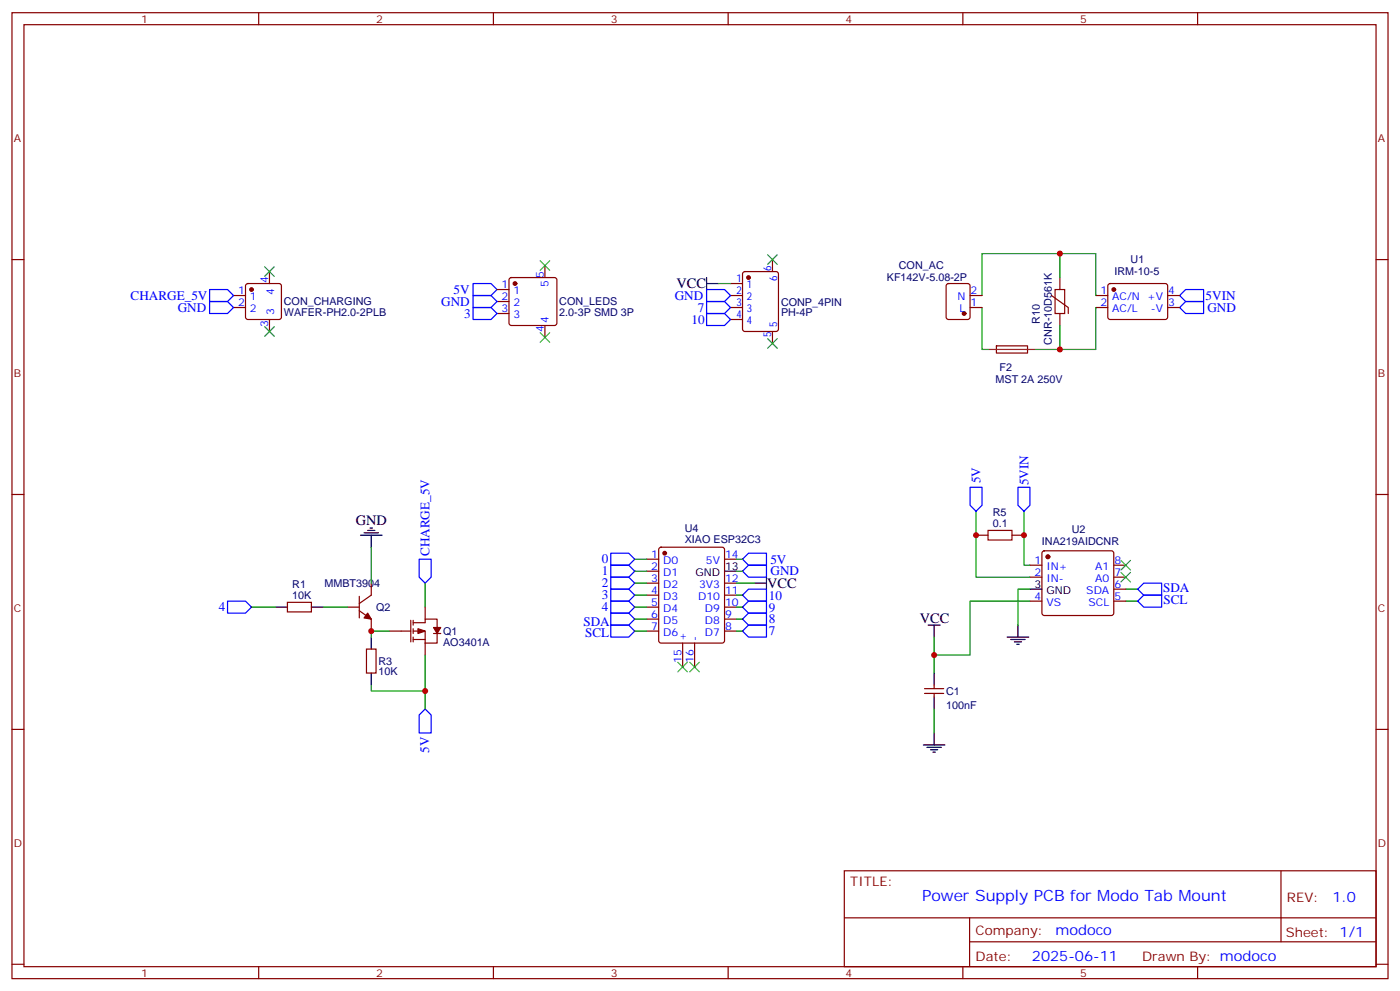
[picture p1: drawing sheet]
<svg xmlns="http://www.w3.org/2000/svg" width="412mm" height="292mm" viewBox="0 0 412 292" stroke-linecap="round" stroke-linejoin="round" font-family="sans-serif">
<g fill="none" stroke="#870000" stroke-width=".35">
<path d="M3.5 3.7h405.4v284.4h-405.4zM7.1 7.3h398.2v277.3h-398.2zM76.2 3.7v3.6M145.3 3.7v3.6M214.5 3.7v3.6M283.6 3.7v3.6M352.8 3.7v3.6M3.5 76.4h3.6M79.4 79.9v3.6M160.5 78.2v3.5M227.5 76.4v3.5M405.3 76.4h3.6"/>
<path d="M68.8 87h3.5M68.8 90.5h3.5M72.6 83.7l.4-.2h9.2l.5 .2 .2 .5v9.1l-.2 .5-.5 .3h-9.2l-.5-.3-.2-.5v-9.1zM79.4 94.1v3.5M146.4 85.2h3.5M146.4 88.8h3.5M146.4 92.3h3.5M150.2 81.9l.4-.2h12.7l.5 .2 .2 .5v12.7l-.2 .5-.5 .2h-12.7l-.5-.2-.2-.5v-12.7zM160.5 95.8v3.5M215.2 87h3.5M215.2 90.5h3.5M215.2 83.5h3.5"/>
<path d="M215.2 94.1h3.5M219 80.1l.4-.2h9.2l.7 .5v16.5l-.5 .6-9.4 .1-.6-.5-.1-16.5zM227.5 97.6v3.5M278.9 83.7l.5-.2h5.6l.7 .4 .1 9.4-.5 .7-5.9 .1-.7-.5v-9.4zM285.8 87h3.5M285.8 90.5h3.5M309.7 87l5 3.5v1.8M312.2 81.7v3.5M312.2 92.3v3.5M322.8 87h3.5M322.8 90.5h3.5M326.6 83.7l.4-.2h16.5l.5 .7-.1 9.4-.6 .5-16.5-.1-.5-.7v-9.1z"/>
<path d="M344 87h3.5M344 90.5h3.5M293.5 101.8h9.1l.1 2.1h-9.2zM3.5 145.6h3.6M287.5 157.6h3.5M298.1 157.6h3.5M405.3 145.6h3.6M84.7 177.3h7v2.8h-7zM102.3 178.7h3.5M105.8 179.8l3.6 2.4v3.6M105.8 175.5v6.4M109.4 171.7v3.5l-3.6 2.5"/>
<path d="M125.2 178.7v3.5M190.5 164.6h3.5M190.5 168.1h3.5M190.5 171.7h3.5M190.5 175.2h3.5M190.5 178.7h3.5M194.3 161.3l.4-.2h18l.5 .2 .2 .5v26.8l-.2 .5-.5 .2h-18l-.5-.2-.2-.5v-26.8zM213.4 164.6h3.6M213.4 171.7h3.6M213.4 175.2h3.6M213.4 178.7h3.6M303.4 166.4h3.5"/>
<path d="M303.4 169.9h3.5M303.4 177h3.5M307.2 162.3l.4-.2h19.8l.5 .2 .2 .5v17.7l-.3 .5-.4 .2h-19.8l-.5-.2-.2-.5v-17.7zM328.1 166.4h3.5M328.1 169.9h3.5M328.1 177h3.5M328.1 173.4h3.5M107.9 191.1h2.9v7h-2.9zM114.7 185.8h6.3M121 182.6v6.3M121.7 183.3h3.5v-1.1h3.6v2.5M121.7 185.8h3.5v3.5"/>
<path d="M121.7 188.2h3.5M121.7 182.6v1.4M121.7 185.1v1.4M121.7 187.5v1.4M125.2 189.3v3.5M127.7 186.5h2.1M128.8 186.5v2.8h-3.6M190.5 185.8h3.5M190.5 182.2h3.5M201.1 189.3v7.1M204.6 189.3v7.1M213.4 185.8h3.6"/>
<path d="M213.4 182.2h3.6M3.5 214.7h3.6M272.3 204.1h5.7M272.3 202.7h5.7M275.2 201.6v1.1M275.2 204.1v1.1M405.3 214.7h3.6M248.7 256.3h156.6v28.3h-156.6zM377.3 256.4v20.8M248.7 270.2h156.5M285.6 277.2h119.6M285.6 270.2v14.1"/>
<path d="M3.5 283.8h3.6M76.2 284.6v3.5M145.3 284.6v3.5M214.5 284.6v3.5M283.6 284.6v3.5M352.8 284.6v3.5M405.3 283.8h3.6"/>
</g>
<g fill="none" stroke="#00f" stroke-width=".35">
<path d="M61.7 88.8h5.3l1.8 1.7-1.8 1.8h-5.3zM61.7 85.2h5.3l1.8 1.8-1.8 1.8h-5.3zM139.3 83.5h5.3l1.8 1.7-1.8 1.8h-5.3zM139.3 87h5.3l1.8 1.8-1.8 1.7h-5.3zM139.3 90.5h5.3l1.8 1.8-1.8 1.8h-5.3zM208.1 85.2h5.3l1.8 1.8-1.8 1.8h-5.3zM208.1 92.3h5.3l1.8 1.8-1.8 1.7h-5.3zM208.1 88.8h5.3l1.8 1.7-1.8 1.8h-5.3zM347.5 87l1.7-1.8h5.3v3.6h-5.3zM349.2 88.8h5.3v3.5h-5.3l-1.7-1.8zM285.8 143.4h3.5v5.3l-1.8 1.8-1.7-1.8zM299.9 143.4h3.5v5.3l-1.8 1.8-1.7-1.8z"/>
<path d="M67 177h5.3l1.8 1.7-1.8 1.8h-5.3zM123.5 164.6h3.5v5.3l-1.8 1.8-1.7-1.8zM179.9 173.4h5.3l1.8 1.8-1.8 1.8h-5.3zM179.9 177h5.3l1.8 1.7-1.8 1.8h-5.3zM179.9 169.9h5.3l1.8 1.8-1.8 1.7h-5.3zM179.9 166.4h5.3l1.8 1.7-1.8 1.8h-5.3zM179.9 162.8h5.3l1.8 1.8-1.8 1.8h-5.3zM218.7 164.6l1.8-1.8h5.3v3.6h-5.3zM218.7 168.1l1.8-1.7h5.3v3.5h-5.3zM218.7 175.2l1.8-1.8h5.3v3.6h-5.3zM220.5 177h5.3v3.5h-5.3l-1.8-1.8zM335.1 177l1.8-1.8h5.3v3.5h-5.3z"/>
<path d="M335.1 173.4l1.8-1.7h5.3v3.5h-5.3zM179.9 180.5h5.3l1.8 1.7-1.8 1.8h-5.3zM179.9 184h5.3l1.8 1.8-1.8 1.7h-5.3zM218.7 182.2l1.8-1.7h5.3v3.5h-5.3zM218.7 185.8l1.8-1.8h5.3v3.5h-5.3zM125.2 208.7l1.8 1.8v5.3h-3.5v-5.3z"/>
</g>
<path d="M310.8 85.2h2.8v7.1h-2.8zM291 156.1h7.1v2.9h-7.1z" fill="none" stroke="#a10000" stroke-width=".35"/>
<path d="M291 102.9h14.2" fill="none" stroke="#8c2424" stroke-width=".35"/>
<g fill="none" stroke="#008700" stroke-width=".35">
<path d="M312.2 74.6v7.1M211.7 83.5h3.5M289.3 90.5v12.4h1.7M289.3 87v-12.4h33.5v12.4M312.2 95.8v7.1M322.8 90.5v12.4h-17.6M287.5 150.5v19.4h15.9M301.6 150.5v15.9h1.8M74.1 178.7h7M95.2 178.7h7.1M109.4 161.1v10.6M125.2 171.7v7"/>
<path d="M187 168.1h3.5M187 164.6h3.5M187 171.7h3.5M187 175.2h3.5M187 178.7h3.5M217 168.1h1.7M217 164.6h1.7M217 171.7h5.2M217 175.2h1.7M217 178.7h1.7M303.4 177h-17.6v15.8h-10.6M303.4 173.4h-3.5v10.6"/>
<path d="M331.6 177h3.5M331.6 173.4h3.5M114.7 185.8h-5.3v1.7M125.2 192.8v15.9M187 185.8h3.5M187 182.2h3.5M217 185.8h1.7M217 182.2h1.7M275.2 187.5v10.6M109.4 201.6v1.8h15.8M275.2 208.7v7.1"/>
</g>
<g fill="#870000" stroke="#870000" stroke-width=".35">
<path d="M123.1 185.1l2.1 .7-2.1 .7z"/>
<path d="M127.7 184.7h2.1l-1 1.8z"/>
<path d="M108.3 180.5l1.1 1.7-2.2-.3z"/>
<circle cx="328.1" cy="85.2" r=".53"/>
<circle cx="284" cy="92.3" r=".53"/>
<circle cx="308.7" cy="163.9" r=".53"/>
<circle cx="220.5" cy="81.7" r=".53"/>
<circle cx="151.7" cy="83.5" r=".53"/>
<circle cx="195.8" cy="162.8" r=".53"/>
<circle cx="74.1" cy="85.2" r=".53"/>
</g>
<g fill="none" stroke="#000" stroke-width=".35">
<path d="M208.1 83.5h3.6M208.1 81.7v3.5M106.2 157.6h6.3M107.2 156.8h4.3M108.3 156.1h2.1M109 155.4h.7M109.4 157.6v3.5M81.1 178.7h3.6M91.7 178.7h3.5M213.4 168.1h3.6M222.2 171.7h3.6M225.8 169.9v3.5"/>
<path d="M303.4 173.4h3.5M109.4 187.5v3.6M109.4 198.1v3.5M273.4 184h3.5M275.2 184v3.5M275.2 198.1v3.5M296.7 187.5h6.3M297.7 188.2h4.3M298.8 188.9h2.1M299.5 189.7h.7M299.9 184v3.5M272 219.3h6.3"/>
<path d="M273 220h4.3M275.2 205.2v3.5M275.2 215.8v3.5M274.1 220.7h2.1M274.8 221.4h.7"/>
</g>
<g fill="none" stroke="#3c3" stroke-width=".35">
<path d="M78 78.5l2.8 2.9M80.8 78.5l-2.8 2.9M159.1 76.8l2.8 2.8M161.9 76.8l-2.8 2.8M226.1 75l2.9 2.8M229 75l-2.9 2.8M78 96.2l2.8 2.8M80.8 96.2l-2.8 2.8M159.1 97.9l2.8 2.9M161.9 97.9l-2.8 2.9M226.1 99.7l2.9 2.8M229 99.7l-2.9 2.8"/>
<path d="M330.2 165l2.8 2.8M330.2 168.5l2.8 2.8M333 165l-2.8 2.8M333 168.5l-2.8 2.8M199.7 194.9l2.8 2.9M202.5 194.9l-2.8 2.9M203.2 194.9l2.8 2.9M206 194.9l-2.8 2.9"/>
</g>
<g fill="#c00">
<circle cx="312.2" cy="102.9" r=".88"/>
<circle cx="312.2" cy="74.6" r=".88"/>
<circle cx="275.2" cy="192.8" r=".88"/>
<circle cx="301.6" cy="157.6" r=".88"/>
<circle cx="287.5" cy="157.6" r=".88"/>
<circle cx="125.2" cy="203.4" r=".88"/>
<circle cx="109.4" cy="185.8" r=".88"/>
</g>
<text font-size="4.6" fill="#00f" x="271.6" y="265.1">Power Supply PCB for Modo Tab Mount</text>
<g font-size="4.2">
<text x="199.3" y="84.9">VCC</text>
<text x="104.8" y="154.4">GND</text>
<text x="226" y="173.1">VCC</text>
<text x="270.9" y="183.3">VCC</text>
</g>
<g font-size="4.2" fill="#00f">
<text x="392.5" y="265.6">1.0</text>
<text x="310.9" y="275.2">modoco</text>
<text x="304" y="283">2025-06-11</text>
</g>
<g font-size="3.9" fill="#00f">
<text x="38.5" y="88.3">CHARGE_5V</text>
<text x="133.6" y="86.4">5V</text>
<text x="198.8" y="88.3">GND</text>
<text x="355.1" y="88.3">5VIN</text>
<text x="52.4" y="91.8">GND</text>
<text x="130" y="90">GND</text>
<text x="136.8" y="93.5">3</text>
<text x="203.7" y="95.2">10</text>
<text x="205.5" y="91.8">7</text>
<text x="355.6" y="91.8">GND</text>
<text x="288.9" y="142.3" transform="rotate(-90 288.9 142.3)">5V</text>
<text x="303" y="142.8" transform="rotate(-90 303 142.8)">5VIN</text>
<text x="126.5" y="163.7" transform="rotate(-90 126.5 163.7)">CHARGE_5V</text>
<text x="177.3" y="165.8">0</text>
<text x="226.9" y="166">5V</text>
<text x="177.3" y="172.8">2</text>
<text x="177.3" y="169.3">1</text>
<text x="227" y="169.4">GND</text>
<text x="64.4" y="179.9">4</text>
<text x="177.3" y="176.5">3</text>
<text x="177.3" y="179.9">4</text>
<text x="226.5" y="176.5">10</text>
<text x="342.6" y="174.1">SDA</text>
<text x="342.7" y="177.7">SCL</text>
<text x="171.9" y="184.2">SDA</text>
<text x="226.5" y="180.1">9</text>
<text x="226.5" y="183.5">8</text>
<text x="172.4" y="187.6">SCL</text>
<text x="226.5" y="187">7</text>
<text x="126.4" y="221.6" transform="rotate(-90 126.4 221.6)">5V</text>
</g>
<g font-size="3.9" fill="#800">
<text x="250.5" y="260.9">TITLE:</text>
<text x="379.1" y="265.6">REV:</text>
<text x="287.4" y="275.1">Company:</text>
<text x="378.7" y="275.7">Sheet: 1/1</text>
<text x="287.4" y="282.8">Date:</text>
<text x="336.4" y="282.9">Drawn By: modoco</text>
</g>
<g font-size="3.2" fill="#800">
<text x="41.6" y="6.7">1</text>
<text x="110.8" y="6.7">2</text>
<text x="179.9" y="6.7">3</text>
<text x="249.1" y="6.7">4</text>
<text x="318.2" y="6.7">5</text>
<text x="4.1" y="41.8">A</text>
<text x="405.9" y="41.8">A</text>
<text x="4.1" y="111">B</text>
<text x="405.9" y="111">B</text>
<text x="4.1" y="180.1">C</text>
<text x="405.9" y="180.1">C</text>
<text x="4.1" y="249.3">D</text>
<text x="405.9" y="249.3">D</text>
<text x="41.6" y="287.5">1</text>
<text x="110.8" y="287.5">2</text>
<text x="179.9" y="287.5">3</text>
<text x="249.1" y="287.5">4</text>
<text x="318.2" y="287.5">5</text>
</g>
<g font-size="3.2" fill="#000080">
<text x="333" y="77.6">U1</text>
<text x="261.2" y="82.9">KF142V-5.08-2P</text>
<text x="264.8" y="79.3">CON_AC</text>
<text x="328.3" y="81.1">IRM-10-5</text>
<text x="83.6" y="89.9">CON_CHARGING</text>
<text x="164.7" y="89.9">CON_LEDS</text>
<text x="230.1" y="90">CONP_4PIN</text>
<text x="83.6" y="93.1">WAFER-PH2.0-2PLB</text>
<text x="164.7" y="93.1">2.0-3P SMD 3P</text>
<text x="230.1" y="93">PH-4P</text>
<text x="306.3" y="95.3" transform="rotate(-90 306.3 95.3)">R10</text>
<text x="309.8" y="101.5" transform="rotate(-90 309.8 101.5)">CNR-10D561K</text>
<text x="293.3" y="112.8">MST 2A 250V</text>
<text x="294.4" y="109.3">F2</text>
<text x="292.5" y="155.1">0.1</text>
<text x="292.5" y="151.9">R5</text>
<text x="201.7" y="159.9">XIAO ESP32C3</text>
<text x="201.7" y="156.7">U4</text>
<text x="306.9" y="160.4">INA219AIDCNR</text>
<text x="315.7" y="156.8">U2</text>
<text x="86.1" y="173.1">R1</text>
<text x="95.6" y="172.8">MMBT3904</text>
<text x="86.1" y="176.2">10K</text>
<text x="110.8" y="179.8">Q2</text>
<text x="130.5" y="190.1">AO3401A</text>
<text x="130.5" y="186.9">Q1</text>
<text x="111.5" y="195.7">R3</text>
<text x="111.5" y="198.8">10K</text>
<text x="278.7" y="208.6">100nF</text>
<text x="278.7" y="204.6">C1</text>
</g>
<g font-size="3.2" fill="#00f">
<text x="79" y="83.3" transform="rotate(-90 79 83.3)">4</text>
<text x="160.2" y="81.7" transform="rotate(-90 160.2 81.7)">5</text>
<text x="217" y="83.1">1</text>
<text x="227.2" y="79.8" transform="rotate(-90 227.2 79.8)">6</text>
<text x="229" y="82.8" transform="rotate(-90 229 82.8)">6</text>
<text x="70.1" y="86.6">1</text>
<text x="73.6" y="88.4">1</text>
<text x="80.8" y="86.8" transform="rotate(-90 80.8 86.8)">4</text>
<text x="147.7" y="84.9">1</text>
<text x="147.7" y="88.4">2</text>
<text x="151.2" y="86.6">1</text>
<text x="161.6" y="84.4" transform="rotate(-90 161.6 84.4)">5</text>
<text x="217" y="86.6">2</text>
<text x="220" y="84.9">1</text>
<text x="220" y="88.4">2</text>
<text x="282.1" y="88.4">N</text>
<text x="285.9" y="86.6">2</text>
<text x="324.1" y="86.6">1</text>
<text x="327.6" y="88.4">AC/N +V</text>
<text x="344.1" y="86.6">4</text>
<text x="70.1" y="90.2">2</text>
<text x="73.6" y="91.9">2</text>
<text x="80.8" y="92.7" transform="rotate(-90 80.8 92.7)">3</text>
<text x="147.7" y="91.9">3</text>
<text x="151.2" y="90.2">2</text>
<text x="151.2" y="93.7">3</text>
<text x="161.6" y="95.1" transform="rotate(-90 161.6 95.1)">4</text>
<text x="217" y="90.2">3</text>
<text x="217" y="93.7">4</text>
<text x="220" y="91.9">3</text>
<text x="220" y="95.5">4</text>
<text x="282.7" y="91.9">L</text>
<text x="285.9" y="90.2">1</text>
<text x="324.1" y="90.2">2</text>
<text x="327.6" y="91.9">AC/L</text>
<text x="339" y="91.9">-V</text>
<text x="344.1" y="90.2">3</text>
<text x="79" y="96.2" transform="rotate(-90 79 96.2)">3</text>
<text x="160.2" y="97.8" transform="rotate(-90 160.2 97.8)">4</text>
<text x="227.2" y="99.3" transform="rotate(-90 227.2 99.3)">5</text>
<text x="229" y="96.3" transform="rotate(-90 229 96.3)">5</text>
<text x="191.8" y="164.3">1</text>
<text x="191.8" y="167.8">2</text>
<text x="195.3" y="166">D0</text>
<text x="207.9" y="166">5V</text>
<text x="213.6" y="164.3">14</text>
<text x="304.7" y="166">1</text>
<text x="308.2" y="167.8">IN+</text>
<text x="322.6" y="167.8">A1</text>
<text x="328.3" y="166">8</text>
<text x="191.8" y="171.3">3</text>
<text x="195.3" y="169.5">D1</text>
<text x="195.3" y="173.1">D2</text>
<text x="205.9" y="173.1">3V3</text>
<text x="213.6" y="171.3">12</text>
<text x="304.7" y="169.5">2</text>
<text x="308.2" y="171.3">IN-</text>
<text x="322.6" y="171.3">A0</text>
<text x="328.3" y="173.1">6</text>
<text x="328.3" y="169.5">7</text>
<text x="191.8" y="174.8">4</text>
<text x="191.8" y="178.4">5</text>
<text x="195.3" y="176.6">D3</text>
<text x="205.6" y="176.6">D10</text>
<text x="213.6" y="178.4">10</text>
<text x="213.6" y="174.8">11</text>
<text x="304.7" y="176.6">4</text>
<text x="308.2" y="178.4">VS</text>
<text x="320" y="174.8">SDA</text>
<text x="320.6" y="178.4">SCL</text>
<text x="328.3" y="176.6">5</text>
<text x="191.8" y="181.9">6</text>
<text x="191.8" y="185.4">7</text>
<text x="195.3" y="180.1">D4</text>
<text x="195.3" y="183.7">D5</text>
<text x="207.7" y="183.7">D8</text>
<text x="207.7" y="180.1">D9</text>
<text x="213.6" y="185.4">8</text>
<text x="213.6" y="181.9">9</text>
<text x="195.3" y="187.2">D6</text>
<text x="202.1" y="188.6" transform="rotate(-90 202.1 188.6)">+</text>
<text x="205.7" y="188.6" transform="rotate(-90 205.7 188.6)">-</text>
<text x="207.7" y="187.2">D7</text>
<text x="200.7" y="195.1" transform="rotate(-90 200.7 195.1)">15</text>
<text x="204.3" y="195.1" transform="rotate(-90 204.3 195.1)">16</text>
</g>
<g font-size="3.2">
<text x="213.6" y="167.8">13</text>
<text x="204.8" y="169.5">GND</text>
<text x="304.7" y="173.1">3</text>
<text x="308.2" y="174.8">GND</text>
</g>
</svg>
